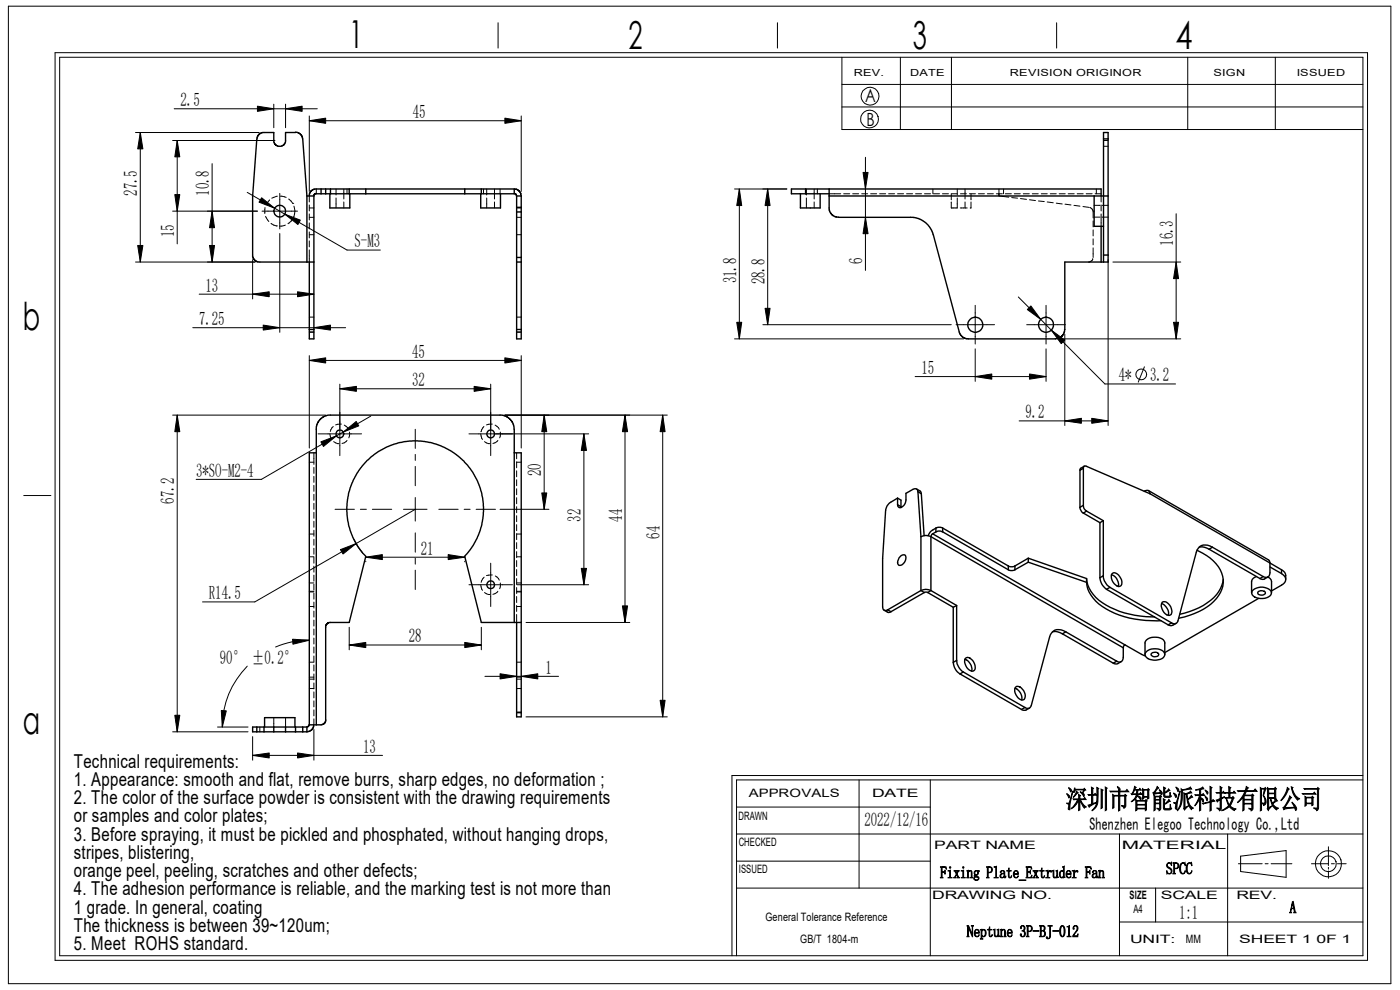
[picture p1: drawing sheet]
<svg xmlns="http://www.w3.org/2000/svg" width="297mm" height="210mm" viewBox="0 0 297 210" stroke-linecap="round" stroke-linejoin="round" font-family="sans-serif">
<g fill="none" stroke="#000" stroke-width=".21">
<path d="M1.8 1.3h293.3v207.4h-293.3zM11.7 11.2h278.4v192.5h-278.4zM12.7 12.1h276.4v190.6h-276.4zM105.7 4.8v5.4M164.9 4.8v5.4M178.6 17.9h110.5M178.6 12.1v15.4h110.5M191 12.1v15.4M201.8 12.1v15.4M224.2 4.8v5.4M252 12.1v15.4M270.6 12.1v15.4"/>
<path d="M28.7 28.1h26.3M29.8 28.1l.5 3.5h-1.1zM29.8 28.1v27.5M36.6 29.8h21.7M37 23.1h30.3M37.6 29.8l.5 3.5h-1zM37.6 29.8v21.9M45 34.7v20.9M54.6 22.5l3.5 .6-3.5 .5zM58.1 22.1v5M60.6 23.1l3.5-.6v1.1zM60.6 22.1v5"/>
<path d="M65.6 25.6l3.5-.5v1.1zM65.6 24.6v16M65.6 25.6h45M107.1 25.1l3.5 .5-3.5 .6zM110.6 24.6v16M178.6 22.7h110.5M183.1 36.6h1l-.5 3.5zM183.6 33.4v24M234.1 29.8h1M234.1 31h1M28.7 55.6h25.4M29.2 52.1h1.1l-.5 3.5z"/>
<path d="M36.6 44.8h18M37.1 41.3h1l-.5 3.5zM44.4 52.1h1.1l-.5 3.5zM45 44.8l.5 3.5h-1.1zM52.5 40.8l21.1 12.2h7.1M53.6 55.1v8.3M55.5 42l2.8 2.2-3.4-1.3zM55.6 44.8h7.5M56.2 44v1.3M56.3 45.9l.7 1.1M57.1 42.4l-.7 1M57.5 47.4l1.1 .5"/>
<path d="M58.6 47.9h.1M58.8 41.6l-1.1 .4M59.4 41v7.6M59.4 49.5v21M59.5 41.6l1.2 .3M60.4 45.4l3.3 1.3-.5 .9zM60.5 47.8l-1.2 .2M61.3 42.2l.8 .9M62 46.6l-.9 .9M62.1 43.1h.1M62.4 43.7a2.72 2.72 0 0 1-.1 2.3M65.6 41.6v1.2"/>
<path d="M65.6 43.5v1.2M65.6 45.4v1.3M65.6 47.3v1.3M65.6 49.2v1.3M65.6 51.1v1.3M65.6 53v2.6M65.6 46.1h1M65.6 49.8h1M65.6 44.1h1M67.1 40.1v1M71.3 40.1v1.3M71.3 42v2.1"/>
<path d="M72.9 40.1v2.1M72.9 42.8v1.3M73.6 40.1v1M102.6 40.1v1M103.3 40.1v1.3M103.3 42v2.1M104.9 40.1v2.1M104.9 42.8v1.3M106.1 40.1v1M109.6 46.1h1M109.6 49.8h1M109.6 44.1h1"/>
<path d="M155.8 40.1h11.1M156.8 40.1l.6 3.5h-1.1zM156.8 40.1v31.8M162.9 40.1l.5 3.5h-1.1zM162.9 40.1v28.8M171.1 40.1v1.3M171.1 42v2.1M172.7 40.1v2.1M172.7 42.8v1.3M173.4 40.1v1M175.9 41.1h2.5M179 41.1h1.3"/>
<path d="M180.9 41.1h1.3M182.8 41.1h1.3M183.6 46.1l.5 3.5h-1zM184.7 41.1h1.3M186.6 41.1h1.3M188.5 41.1h1.3M190.4 41.1h1.3M192.3 41.1h1.3M194.2 41.1h1.3M196.1 41.1h1.3M197.9 40.1v1M198 41.1h1.3"/>
<path d="M199.9 41.1h1.3M201.8 41.1v1.3M201.8 41.1h1.3M203.1 42v2.1h-1.3v-1.3M203.1 40.1v1.3M203.7 44.1h1.5M203.8 41.1h1.2M204.7 40.1v2.1M204.7 42.8v1.3M205.7 41.1h1.2M206 42.8v1.3h-.2M206 41.1v1.3"/>
<path d="M207.6 41.1h1.2M209.5 41.1h1.2M211.4 41.1h1.2M211.9 40.1v1.5l2.1 .2M212.9 40.1v1M213.3 41.1h1.2M214.6 41.9l1.3 .1M215.2 41.1h1.3M216.5 42.1l1.3 .2M217.1 41.1h1.3M218.4 42.4l1.3 .1M219 41.1h1.3"/>
<path d="M220.3 42.6l1.2 .2M220.9 41.1h1.3M222.2 42.8l1.2 .2M222.8 41.1h1.3M224.1 43.1l1.2 .2M224.7 41.1h1.3M225.9 43.3l1.3 .2M226.6 41.1h1.3M227.8 43.6l1.3 .1M228.5 41.1h1.3M229.7 43.8l1.3 .2M230.4 41.1h1.3"/>
<path d="M231.2 44l.6 .4 .1 .4v1.4M231.8 54.9l-.2 .4-.7 .3M231.9 46.9v1.2M231.9 48.8v1.2M231.9 50.7v1.2M231.9 52.6v2M232.1 43.6h1.3M232.1 46.1h1.3M232.3 41.1h1.3M232.6 40.1v1M233.6 41.6v1.2M233.6 43.5v1.2"/>
<path d="M233.6 45.4v1.3M233.6 46.7v1.3M233.8 43.6h1.3M233.8 46.1h1.3M235.1 55.1v35.2M236.1 55.6h14.4M249.5 55.6l.5 3.5h-1zM249.5 45.3v26.6M40.9 69.5h32.4M42.2 62.4h24.4M53.6 62.4l3.5-.5v1zM55.8 69l3.6 .5-3.6 .5z"/>
<path d="M63.1 61.9l3.5 .5-3.5 .5zM65.6 76.5l3.5-.6v1.1zM65.6 75.4v19.6M65.6 70.4h1M65.6 67.3h1M65.6 70.5h1M65.6 76.5h45M66.6 69.5l3.5-.5v1zM107.1 75.9l3.5 .6-3.5 .5zM109.6 70.4h1M109.6 67.3h1M109.6 70.5h1"/>
<path d="M110.6 75.4v19.6M155.8 71.9h48.6M156.3 68.4h1.1l-.6 3.5zM161.8 68.9h40M162.3 65.4h1.1l-.5 3.5zM194.1 79.9h27.8M202.8 68.9h8.2M206.9 79.9l3.5-.6v1.1zM206.9 64.8v8.2M206.9 74v6.9M216 63l18.4 18.4h15M217.8 68.9h8.2"/>
<path d="M218.4 79.3l3.5 .6-3.5 .5zM218.7 64.9l2.1 2.8-2.9-2zM221.9 64.8v8.2M221.9 74v6.9M223 70l2.9 2.1-.8 .8zM224.9 71.9h25.6M225.9 70.9v19.4M242.8 77.8l-1.3 3.3M249 68.4h1l-.5 3.5zM36.6 88.1h32.5M37.6 88.1l.5 3.5h-1zM37.6 88.1v67.1"/>
<path d="M65.6 98h1M66.6 96.1v2.4M66.6 99.1v1.3M67.5 92h9.2M68.1 93.7l3.3-1.2-2.8 2.2zM70 92l.4 1.2M70.7 90.5l-.6 1M70.8 93.7l1.1 .4M72.1 82.5l3.5-.5v1zM72.1 81.5v15.1M72.1 82.5h32M72.4 90l-1.2 .1"/>
<path d="M72.8 91.7l2.8-2.3 .5 .9zM73 90.2l1 .9M73.6 93.4l-.6 .5-.4 .2M74.1 91.7l.1 .3-.2 .9M78.7 88.3l-23.2 13.4h-13.9M88.1 91.1v4M88.1 96.4v1.3M88.1 98.9v4.1M99.5 92h25.4M100.6 82l3.5 .5-3.5 .5zM102 92l.4 1.2M102 91.6h.1"/>
<path d="M102.7 90.5l-.6 1.1M102.8 93.7l1.1 .4M104.1 81.5v15.1M104.4 90l-1.2 .1M105 90.2l.7 .5 .2 .4M105.6 93.4l-.6 .5-.4 .2M106.1 91.7l-.1 1.2M107.1 88.1h34.5M109.6 96.1v1.2M109.6 98v1.2M109.6 99.9v1.2M109.6 98h1"/>
<path d="M115.4 88.1l.6 3.5h-1.1zM115.4 88.1v19.9M123.9 92l.5 3.5h-1.1zM123.9 92v32M132.6 88.1l.5 3.5h-1.1zM132.6 88.1v43.9M140.6 88.1l.5 3.5h-1.1zM140.6 88.1v64M216.2 89.3h18.9M225.9 89.3l3.5-.6v1.1zM231.6 88.7l3.5 .6-3.5 .5zM5 105.1h5.8"/>
<path d="M65.6 113.3h1M65.6 118.1h1M66.6 101v1.3M66.6 103v1.2M66.6 104.9v1.2M66.6 106.8v1.2M66.6 108.7v1.2M66.6 110.6v1.2M66.6 112.5v1.2M66.6 114.4v1.3M66.6 116.3v1.3M66.6 118.2v1.3"/>
<path d="M71.1 108h4.1M72.2 116.6l3.3-1.3-2.7 2.2zM75.1 114.4l1.8 2.9M76.5 108h1.2M77.6 118.2l3.5-.6v1.1zM77.6 118.2h21M77.6 119v.2M79 108h4.1M85.6 108h5M88.1 105.5v5M88.1 113v4.1M88.1 118.4v1.3"/>
<path d="M88.1 108l-34 19.7h-11.1M93.1 108h4.1M95.1 117.6l3.5 .6-3.5 .5zM98.5 108h1.2M98.6 119v.2M101 108h4.1M104.1 119.5v9.2M106.1 108h10.4M109.6 101.8v1.2M109.6 103.7v1.2M109.6 105.6v1.2M109.6 107.5v1.3"/>
<path d="M109.6 109.4v1.3M109.6 111.3v1.3M109.6 113.2v1.3M109.6 115.1v1.3M109.6 117v1.3M109.6 118.9v1.3M109.6 113.3h1M109.6 118.1h1M114.9 104.6h1.1l-.6 3.4zM62.1 135.6l3.5 .2-3.5 .9zM65.6 135.8a17.4 17.4 0 0 0-7.1 1.4M65.6 123.7h1"/>
<path d="M65.6 125.6h1M65.6 125.4h1M65.6 128.7h1M66.6 120.1v1.3M66.6 122v1.3M66.6 123.9v1.3M66.6 125.8v1.3M66.6 127.7v1.3M66.6 129.6v1.3M66.6 131.5v1.3M66.6 133.4v1.3M66.6 135.3v1.3"/>
<path d="M66.6 137.2v1.3M66.6 139.1v1.3l-1 .1M74.1 136.8l3.5-.5v1.1zM74.1 136.8h28M74.1 133.1v4.7M88.1 120.9v4.2M98.6 136.3l3.5 .5-3.5 .6zM99.5 124h9.2M102 124l.4 1.2M102.1 133.1v4.7M102.7 122.4l-.6 1.1M102.8 125.7l1.1 .4"/>
<path d="M104.4 122l-1.2 .1M105.1 122.2l.6 .5 .2 .4M105.6 125.4l-.6 .5-.4 .2M106.1 123.7l-.1 1.2M109.6 120.8v1.3M109.6 122.7v1.3M109.6 124.6v1.3M109.6 126.5v1.3M109.6 128.4v1.3M109.6 130.3v1.7M109.6 123.7h1M109.6 125.6h1"/>
<path d="M109.6 125.4h1M109.6 128.7h1M109.7 124h15.2M111.6 132h22M123.3 120.6h1.1l-.5 3.4zM132 128.5h1.1l-.5 3.5zM36.6 155.2h16M37.1 151.7h1l-.5 3.5zM46.1 154.2h6.5M46.9 150.7l1.1 .1-.8 3.4zM52.5 141.3a18.1 18.1 0 0 0-5.3 12.9M53.6 156.3v4.9"/>
<path d="M55.1 154.2v1M58.1 152.2v2M60.6 152.2v2M63.1 159.7l3.5 .5-3.5 .6zM65.6 146h1M65.6 144.1h1M65.6 143.6h1M66.6 141.1v1.2M66.6 143v1.2M66.6 144.9v1.2M66.6 146.8v1.2M66.6 148.7v1.2"/>
<path d="M66.6 150.6v1.2M66.6 152.5v1.3M66.6 154.7v6.5M102.9 143.5h15.6M106.1 142.9l3.5 .6-3.5 .5zM109.6 151h1M109.6 146h1M109.6 144.1h1M109.6 140.5h1M109.6 143.6h1M110.6 143.5l3.5-.6v1.1zM111.6 152.1h30"/>
<path d="M140 148.5h1.1l-.5 3.6zM53.6 160.2l3.5-.5v1.1zM53.6 160.2h27.6M156.3 171.2h41.1M156.3 176.9h132.8M182.2 165.4v23M197.4 165.4v37.3M237.5 176.9v25.8M260.4 176.9v25.8M281.8 179.6v4M289.1 165.4h-132.8v37.3M289.1 164.5h-133.8v38.2"/>
<path d="M156.3 188.4h132.8M156.3 182.7h41.1M237.5 195.6h51.6M245.2 188.4v7.2M262.7 183.2h5.1M263.2 181.6l9.6-1.2v5.7l-9.6-1.2zM268.4 183.2h.6M269.7 183.2h4.4M278.2 183.2h3.6M281.8 184v.4M281.8 184.7v1.6M282.4 183.2h.7"/>
<path d="M283.7 183.2h1.9"/>
<circle cx="184.5" cy="25.3" r="1.89"/>
<circle cx="184.6" cy="20.4" r="1.88"/>
<circle cx="242.1" cy="79.4" r="1.14"/>
<circle cx="281.8" cy="183.2" r="1.68"/>
<circle cx="281.8" cy="183.2" r="2.78"/>
</g>
<g fill="none" stroke="#000" stroke-width=".3">
<path d="M54.5 29.5l-.9 12.1 .1 13.1 .5 .6 .5 .3h10.4M62.7 28.1h-2.1v2l-.3 .5-.7 .4h-.7l-.6-.5-.2-.4v-2l-2.6 .1-.7 .4-.3 .9M62.7 28l.9 .3 .6 .9 .9 12.4M234.1 29.5v-1.4h1v1.4M234.1 29.5v24.6M234.1 29.5h1M235.1 29.5v24.6M65.1 55.6h1.5M65.1 41.6h1.5M65.1 41.6v14M65.6 55.6v14.3M66.6 41.6v28.3"/>
<path d="M67.1 41.1h-.3l-.2 .5M67.1 41.1h1M68.1 40.1l-1.7 .1-.7 .7-.1 .7M68.1 40.1h1M68.1 41.1h1M68.1 40.1v1M69.1 40.1h1M69.1 41.1h1M69.1 40.1v1M70 41.1v3h4.2v-3M70.1 40.1h7.5M70.1 41.1h7.5"/>
<path d="M70.1 40.1v1M74.1 40.1v1M77.6 40.1h21M77.6 41.1h21M77.6 40.1v1M98.6 40.1h10.5M98.6 40.1v1M102 41.1v3h4.2v-3M102.1 40.1v1M109.1 40.1l.7 .1 .4 .4 .4 1M109.1 41.1l.3 .1 .2 .4M109.1 40.1v1h-10.5"/>
<path d="M109.6 54.6v1M109.6 44v1M109.6 41.6v2.4M109.6 45v9.6M109.6 55.6v14.3M109.6 55.6h1M109.6 54.6h1M109.6 44h1M109.6 45h1M109.6 41.6h1M110.6 54.6v1M110.6 44v1"/>
<path d="M110.6 41.6v2.4M110.6 45v9.6M110.6 55.6v14.3M169.8 41.1v3h4.2v-3M170.9 40.1h62.7v1.5M170.9 40.1h-3v1h3M170.9 41.1h5M170.9 40.1v1M175.9 41.6l.1 3.2 .7 1 .6 .2 .6 .1M175.9 40.1v1.5M175.9 41.6h59.2M177.9 46.1h16.2l1 .3 1.3 .9 .9 1 .7 1.5"/>
<path d="M198 49.8l5.5 20.7 .5 .9 1.1 .5h18.8l1.1-.4 .6-.5 .3-1.1v-14.3h7.7M232.1 41.6v6.4h2M233.6 55.6h.5M233.6 48v7.6M234.1 54.1v1.5M234.1 54.1h1M235.1 54.1v1.5h-1M65.6 69.9v2h1v-2M65.6 69.9h1M109.6 69.9v2h1v-2M109.6 69.9h1M67.1 96.1h-1.5v57.7h1.5"/>
<path d="M109.1 96.1h1.5v55.1M229.1 99.7v7.9M229.8 99.4a.4 .4 0 0 1 .2-.5 .4 .4 0 0 1 .4 0l13.6 5.8M229.8 99.4v7.8M229.8 99.4l-.7 .3M230 98.9l-.7 .4-.2 .4M98.6 118l1.7-2.2 1.2-2.2 .7-2.4 .3-1.9 .1-1.8-.4-2.9-.9-2.4-1.1-2.1-1.9-2.4-2.5-1.9-2.2-1.2-2.3-.7-2.7-.4-2.8 .2-3 .8-2.5 1.3-2.5 1.9-2 2.5-1.1 2.2-.8 2.4-.3 2.7 .1 2.8 .8 2.9 1.3 2.6 1.8 2.2-3.5 14h-4.3l-.3 .2-.4 .6v20.2l-.6 .7-1.4 .1M98.6 118l3.5 14h7M190.4 105.7l-1.5 .9a2.27 2.27 0 0 0-1 1.7l-.7 10.2v10.2a.66 .66 0 0 0 .3 .7 .66 .66 0 0 0 .8 0M190.4 105.7v1.4M190.4 107.1l.7 .4M190.4 105.7l.7 .4v1.6"/>
<path d="M191.2 117.9l.2-.2a.5 .5 0 0 1 .6 0 .5 .5 0 0 1 .2 .6 1.6 1.6 0 0 1-1.5 1.6 1.44 1.44 0 0 1 .5-2zM194.4 103.7l.8 .5 .3 .5M194.7 104.3a.64 .64 0 0 0-.3-.6 .64 .64 0 0 0-.7 .1l-1.5 .8a3.6 3.6 0 0 1-.3 2.4l-.2 .3a.65 .65 0 0 1-.7 .4 .65 .65 0 0 1-.6-.6M194.7 104.3l.7 9.5M194.7 104.3l.8 .4M195.4 113.8a2.33 2.33 0 0 1 2.1 0M195.4 113.8v11.5M195.5 104.7l.5 8.9M197.5 113.8v11.5M197.5 113.8l40.8 23.6M197.9 113.2l-.4 .6M197.9 113.2l40.7 23.6"/>
<path d="M198.5 112.8a1.61 1.61 0 0 1 1.5 0M198.5 112a1.61 1.61 0 0 1 1.5 0M198.5 112l-1.1 .7-.5 .9M198.5 112.8l-.6 .4M198.5 112v.8M200 112.8l13.9 8.1M200 112v.8M200 112l13.9 8.1M218.1 119.3l-2.8 1.6M218.1 119.3l12.4 4.2M218.1 118.4v.9M218.1 118.4l12.4 4.3"/>
<path d="M218.1 118.4l-2.8 1.7M229.1 107.6a1.66 1.66 0 0 0 .7 1.2M229.8 107.2a1.33 1.33 0 0 0 .7 1.2M229.8 107.2l-.7 .4M229.8 108.8l3.5 2.1M230.5 108.4l3.6 2M230.5 108.4l-.7 .4M233.3 110.9v11.7M234.1 110.4v11.7M234.1 110.4l-.8 .5M242.9 104.1a.64 .64 0 0 1 .7 0 .64 .64 0 0 1 .4 .6M242.9 104.1v.2"/>
<path d="M242.9 104.1l-.2 .1M243.6 104.1l25.5 14.6 .2 .3 .1 .4M244 104.7l25.4 14.7M253.9 116.7a8.9 8.9 0 0 1 5.5 5.5 6.3 6.3 0 0 1-3.3 6.5l-2.7 1.4-3.4 1M254.4 116.1l.2-.1a2.92 2.92 0 0 1 1.9 .5M256.5 116.5l10.8 6.2M257.2 116.1a2.09 2.09 0 0 0-3.4 1l-3.9 14.6a.81 .81 0 0 1-1.4 .4M257.2 116.1l10.8 6.2M257.2 116.1l-.7 .4M269.4 119.4v2.1a.88 .88 0 0 1-.4 .9 .88 .88 0 0 1-1-.1M269.4 119.4l2.5 1.5M109.1 132v-40.9l-.2-1.1-.6-1-.8-.6-.9-.3h-37l-1 .3-1 .8-.5 1.4v63.2"/>
<path d="M109.1 132h1.5M109.6 132v19.2M187.5 129.4l.9 .5 .6-.1M188.3 129.4l.7 .4M195.4 125.3a2.33 2.33 0 0 1 2.1 0M195.4 125.3l.7 .4M195.4 125.3l-7.1 4.1M196.1 125.7h.7M196.1 125.7l-7.1 4.1M196.8 125.7l5.4 3.1M197.5 125.3l5.4 3.1M197.5 125.3l-.7 .4"/>
<path d="M202.2 128.8v11.7M202.9 128.4v11.7M202.9 128.4l-.7 .4M204.7 139.9a2.24 2.24 0 0 1 1.4 2.5M204.8 139.7a1.37 1.37 0 0 1 1.9 1.1l.1 .3a.84 .84 0 0 1-.3 1.2 .84 .84 0 0 1-1.1-.4l-.8-1.4zM213.9 120.9a1.52 1.52 0 0 0 1.4 0M213.9 120.1a1.52 1.52 0 0 0 1.4 0M213.9 120.1v.8M215.3 120.1v.8M223.3 134h.1a2.92 2.92 0 0 1 2 .5M225.4 134.5l10.8 6.2M226.1 134a2.09 2.09 0 0 0-3.4 1.1l-3.9 14.5a.81 .81 0 0 1-1.4 .5"/>
<path d="M226.1 134l10.8 6.3M226.1 134l-.7 .5M230.5 123.5a7.9 7.9 0 0 0 5 6.1 22.1 22.1 0 0 0 10.8 2.1M230.5 122.7a7.9 7.9 0 0 0 5 6.1 21.5 21.5 0 0 0 9.4 2.1M230.5 122.7v.8M233.3 122.6a3.3 3.3 0 0 0 1.4 2.4M234.1 122.1a3.3 3.3 0 0 0 1.4 2.5M234.1 122.1l-.8 .5M234.7 125l13.1 7.5M235.5 124.6l13 7.5M235.5 124.6l-.8 .4M235.8 121.9a2.27 2.27 0 0 1 1.4 2.5"/>
<path d="M236 121.6a1.6 1.6 0 0 1 1.9 1.4l.1 .4a.78 .78 0 0 1-.4 1 .78 .78 0 0 1-1-.4 1.84 1.84 0 0 1-.6-2.4zM238.3 137.4v2a.86 .86 0 0 1-.4 .9 .86 .86 0 0 1-1 0M238.6 136.8l4.4 2.3M238.6 136.8l-.3 .6M242.9 138.8v-2.4a1.92 1.92 0 0 1 2.3-1.2h.5a1.38 1.38 0 0 1 1.4 1.2v2.4M243.2 138.2a2.89 2.89 0 0 1 3.8 .2 1.14 1.14 0 0 1-1.3 1.6 2.31 2.31 0 0 1-2.8-1v-.3zM244.3 138.6a.84 .84 0 0 1 1.5 .3 .98 .98 0 0 1-1.6 0zM246.4 128a2.36 2.36 0 0 1 1.5 2.5M246.6 127.7a1.68 1.68 0 0 1 2 1.8 .79 .79 0 0 1-.4 1 .79 .79 0 0 1-1-.3 2.03 2.03 0 0 1-.6-2.5zM248.5 132.1l-.7 .4M249.5 132.2l-1 .5-.7-.2M259.5 122.9a7.5 7.5 0 0 1-4.2 5.5l-2.9 1.3-2.1 .6"/>
<path d="M265.9 125.1a2.87 2.87 0 0 1 3.7 .2 1.04 1.04 0 0 1-.9 1.5 2.8 2.8 0 0 1-3.1-.6 .81 .81 0 0 1 .3-1.1zM266.5 122.3a1.33 1.33 0 0 0-1 1v2.5M267 125.5l.4-.2h.6l.4 .4a.9 .9 0 0 1-.7 .6 .9 .9 0 0 1-.9-.5zM267 126.9l-19.9 11.5M267.3 122.7l.8 .2 .9-.5 .6 .5 .1 .4v2.5M268 122.3l-.7 .4M269.4 120.3l2.5 1.4M271.9 121.7a1.29 1.29 0 0 1 .9 1.2 1.29 1.29 0 0 1-.9 1.2l-2.2 1.2M271.9 120.9a1.63 1.63 0 0 1 .9 2M271.9 120.9v.8M54.5 155.2h1.5M54.5 154.2h1.5"/>
<path d="M54.5 154.2h-.9v1h.9M54.5 154.2v1M56 154.2v1M56 154.2h2.1M56 155.2h2.1M56.1 154.2v-2h6.5v2M58.1 155.2h2.5M58.1 154.2h2.5M58.1 154.2v1M60.6 154.2h2.1M60.6 155.2h2.1M60.6 154.2v1"/>
<path d="M62.7 155.2h1.5M62.7 154.2h1.5M62.7 154.2v1M64.2 154.2h.9M64.2 155.2h.9M64.2 154.2v1M65.1 154.2v1M65.6 153.8l-.2 .3-.3 .1M66.5 153.8l-.2 .9-.5 .4-.7 .1M109.6 151.2v.9h1v-.9M109.6 151.2h1M202.2 140.5a3.1 3.1 0 0 0 1.5 2.5"/>
<path d="M202.9 140.1a3.3 3.3 0 0 0 1.4 2.4M202.9 140.1l-.7 .4M203.7 143l13 7.5M204.3 142.5l13.1 7.6M204.3 142.5l-.6 .5M215.3 146a2.22 2.22 0 0 1 1.4 2.5M215.6 145.6a1.9 1.9 0 0 1 1.7 2.8 1.59 1.59 0 0 1-2-1.4v-.4a.96 .96 0 0 1 .3-1zM217.4 150.1l-.7 .4M218.4 150.2a1.43 1.43 0 0 1-1.5 .4l-.2-.1M236.9 140.3l-.7 .4M237.9 140.3l-1 .5-.7-.1"/>
<circle cx="59.3" cy="44.8" r="1.25"/>
<circle cx="206.9" cy="68.9" r="1.61"/>
<circle cx="221.9" cy="68.9" r="1.6"/>
<circle cx="72.1" cy="92" r=".84"/>
<circle cx="104.1" cy="92" r=".82"/>
<circle cx="104.1" cy="124" r=".82"/>
</g>
<g fill="#000">
<path d="M29.8 28.1l.5 3.5h-1.1zM37.6 29.8l.5 3.5h-1zM54.6 22.5l3.5 .6-3.5 .5zM60.6 23.1l3.5-.6v1.1zM65.6 25.6l3.5-.5v1.1zM107.1 25.1l3.5 .5-3.5 .6zM29.2 52.1h1.1l-.5 3.5zM37.1 41.3h1l-.5 3.5zM44.4 52.1h1.1l-.5 3.5zM45 44.8l.5 3.5h-1.1zM55.5 42l2.8 2.2-3.4-1.3zM60.4 45.4l3.3 1.3-.5 .9z"/>
<path d="M156.8 40.1l.6 3.5h-1.1zM162.9 40.1l.5 3.5h-1.1zM183.1 36.6h1l-.5 3.5zM183.6 46.1l.5 3.5h-1zM249.5 55.6l.5 3.5h-1zM53.6 62.4l3.5-.5v1zM55.8 69l3.6 .5-3.6 .5zM65.6 76.5l3.5-.6v1.1zM63.1 61.9l3.5 .5-3.5 .5zM66.6 69.5l3.5-.5v1zM107.1 75.9l3.5 .6-3.5 .5zM156.3 68.4h1.1l-.6 3.5z"/>
<path d="M162.3 65.4h1.1l-.5 3.5zM206.9 79.9l3.5-.6v1.1zM218.7 64.9l2.1 2.8-2.9-2zM218.4 79.3l3.5 .6-3.5 .5zM223 70l2.9 2.1-.8 .8zM249 68.4h1l-.5 3.5zM37.6 88.1l.5 3.5h-1zM68.1 93.7l3.3-1.2-2.8 2.2zM72.1 82.5l3.5-.5v1zM72.8 91.7l2.8-2.3 .5 .9zM100.6 82l3.5 .5-3.5 .5zM115.4 88.1l.6 3.5h-1.1z"/>
<path d="M123.9 92l.5 3.5h-1.1zM132.6 88.1l.5 3.5h-1.1zM140.6 88.1l.5 3.5h-1.1zM225.9 89.3l3.5-.6v1.1zM231.6 88.7l3.5 .6-3.5 .5zM72.2 116.6l3.3-1.3-2.7 2.2zM77.6 118.2l3.5-.6v1.1zM95.1 117.6l3.5 .6-3.5 .5zM114.9 104.6h1.1l-.6 3.4zM62.1 135.6l3.5 .2-3.5 .9zM74.1 136.8l3.5-.5v1.1zM98.6 136.3l3.5 .5-3.5 .6z"/>
<path d="M123.3 120.6h1.1l-.5 3.4zM132 128.5h1.1l-.5 3.5zM37.1 151.7h1l-.5 3.5zM46.9 150.7l1.1 .1-.8 3.4zM106.1 142.9l3.5 .6-3.5 .5zM110.6 143.5l3.5-.6v1.1zM140 148.5h1.1l-.5 3.6zM53.6 160.2l3.5-.5v1.1zM63.1 159.7l3.5 .5-3.5 .6z"/>
</g>
<g font-size="8.2">
<text x="74.1" y="10.2">1</text>
<text x="133.3" y="10.4">2</text>
<text x="193.7" y="10.5">3</text>
<text x="249.4" y="10.5">4</text>
<text x="4.8" y="70">b</text>
<text x="4.9" y="155.7">a</text>
</g>
<text font-size="5.6" x="226.1" y="171.4">深圳市智能派科技有限公司</text>
<g font-size="4.1">
<text x="15.7" y="162.8">Technical requirements:</text>
<text x="15.7" y="166.7">1. Appearance: smooth and flat, remove burrs, sharp edges, no deformation ;</text>
<text x="15.7" y="170.6">2. The color of the surface powder is consistent with the drawing requirements</text>
<text x="15.7" y="174.4">or samples and color plates;</text>
<text x="15.7" y="178.3">3. Before spraying, it must be pickled and phosphated, without hanging drops,</text>
<text x="15.7" y="182.2">stripes, blistering,</text>
<text x="15.7" y="186.1">orange peel, peeling, scratches and other defects;</text>
<text x="15.7" y="189.9">4. The adhesion performance is reliable, and the marking test is not more than</text>
<text x="15.7" y="193.8">1 grade. In general, coating</text>
<text x="15.7" y="197.7">The thickness is between 39~120um;</text>
<text x="15.7" y="201.5">5. Meet ROHS standard.</text>
</g>
<g font-size="4">
<text x="38.3" y="22.5">2.5</text>
<text x="87.5" y="25.1">45</text>
<text x="29.1" y="41.5" transform="rotate(-90 29.1 41.5)">27.5</text>
<text x="44.4" y="41.5" transform="rotate(-90 44.4 41.5)">10.8</text>
<text x="37" y="50.4" transform="rotate(-90 37 50.4)">15</text>
<text x="75.2" y="52.5">S-M3</text>
<text x="248.9" y="52.2" transform="rotate(-90 248.9 52.2)">16.3</text>
<text x="183" y="56" transform="rotate(-90 183 56)">6</text>
<text x="43.6" y="61.8">13</text>
<text x="156.2" y="60.1" transform="rotate(-90 156.2 60.1)">31.8</text>
<text x="162.2" y="60.3" transform="rotate(-90 162.2 60.3)">28.8</text>
<text x="42.2" y="69">7.25</text>
<text x="87.5" y="75.9">45</text>
<text x="87.5" y="81.9">32</text>
<text x="195.5" y="79.3">15</text>
<text x="237.4" y="80.9">4*</text>
<text x="244" y="80.9">3.2</text>
<text x="217.6" y="88.7">9.2</text>
<text x="41.6" y="101.1">3*SO-M2-4</text>
<text x="114.8" y="101" transform="rotate(-90 114.8 101)">20</text>
<text x="37" y="106.8" transform="rotate(-90 37 106.8)">67.2</text>
<text x="123.2" y="110.7" transform="rotate(-90 123.2 110.7)">32</text>
<text x="132" y="110.7" transform="rotate(-90 132 110.7)">44</text>
<text x="89.3" y="117.6">21</text>
<text x="140" y="114.3" transform="rotate(-90 140 114.3)">64</text>
<text x="44.3" y="127.1">R14.5</text>
<text x="86.7" y="136.3">28</text>
<text x="46.7" y="140.8">90° ±0.2°</text>
<text x="115.7" y="142.9">1</text>
<text x="77" y="159.7">13</text>
<text x="183.4" y="175.3">2022/12/16</text>
<text x="250.1" y="194.9">1:1</text>
</g>
<g font-size="3.9">
<text x="183.6" y="21.6">A</text>
<text x="183.8" y="26.6">B</text>
<text x="231.1" y="176">Shenzhen Elegoo Technology Co.,Ltd</text>
</g>
<g font-size="3.5">
<text x="247.4" y="185.4">SPCC</text>
<text x="199.4" y="186.3">Fixing Plate_Extruder Fan</text>
<text x="273.6" y="193.7">A</text>
<text x="205.1" y="198.8">Neptune 3P-BJ-012</text>
</g>
<g font-size="2.5">
<text x="156.7" y="173.9">DRAWN</text>
<text x="158.8" y="169.2">APPROVALS</text>
<text x="185" y="169.2">DATE</text>
<text x="156.7" y="179.4">CHECKED</text>
<text x="156.8" y="185.1">ISSUED</text>
<text x="198.2" y="180.1">PART NAME</text>
<text x="238" y="180.1">MATERIAL</text>
<text x="197.7" y="190.7">DRAWING NO.</text>
<text x="239.6" y="190.7">SIZE</text>
<text x="246.3" y="190.7">SCALE</text>
<text x="262.3" y="190.7">REV.</text>
<text x="162.4" y="195.3">General Tolerance Reference</text>
<text x="240.5" y="193.8">A4</text>
<text x="169.8" y="199.9">GB/T 1804-m</text>
<text x="239.7" y="199.9">UNIT:</text>
<text x="251.5" y="199.9">MM</text>
<text x="262.9" y="199.9">SHEET 1</text>
<text x="279.3" y="199.9">0F 1</text>
</g>
<g font-size="2.1">
<text x="181.1" y="16.1">REV.</text>
<text x="193.1" y="16.1">DATE</text>
<text x="214.2" y="16.1">REVISION ORIGINOR</text>
<text x="257.4" y="16.1">SIGN</text>
<text x="275.1" y="16.1">ISSUED</text>
</g>
</svg>
